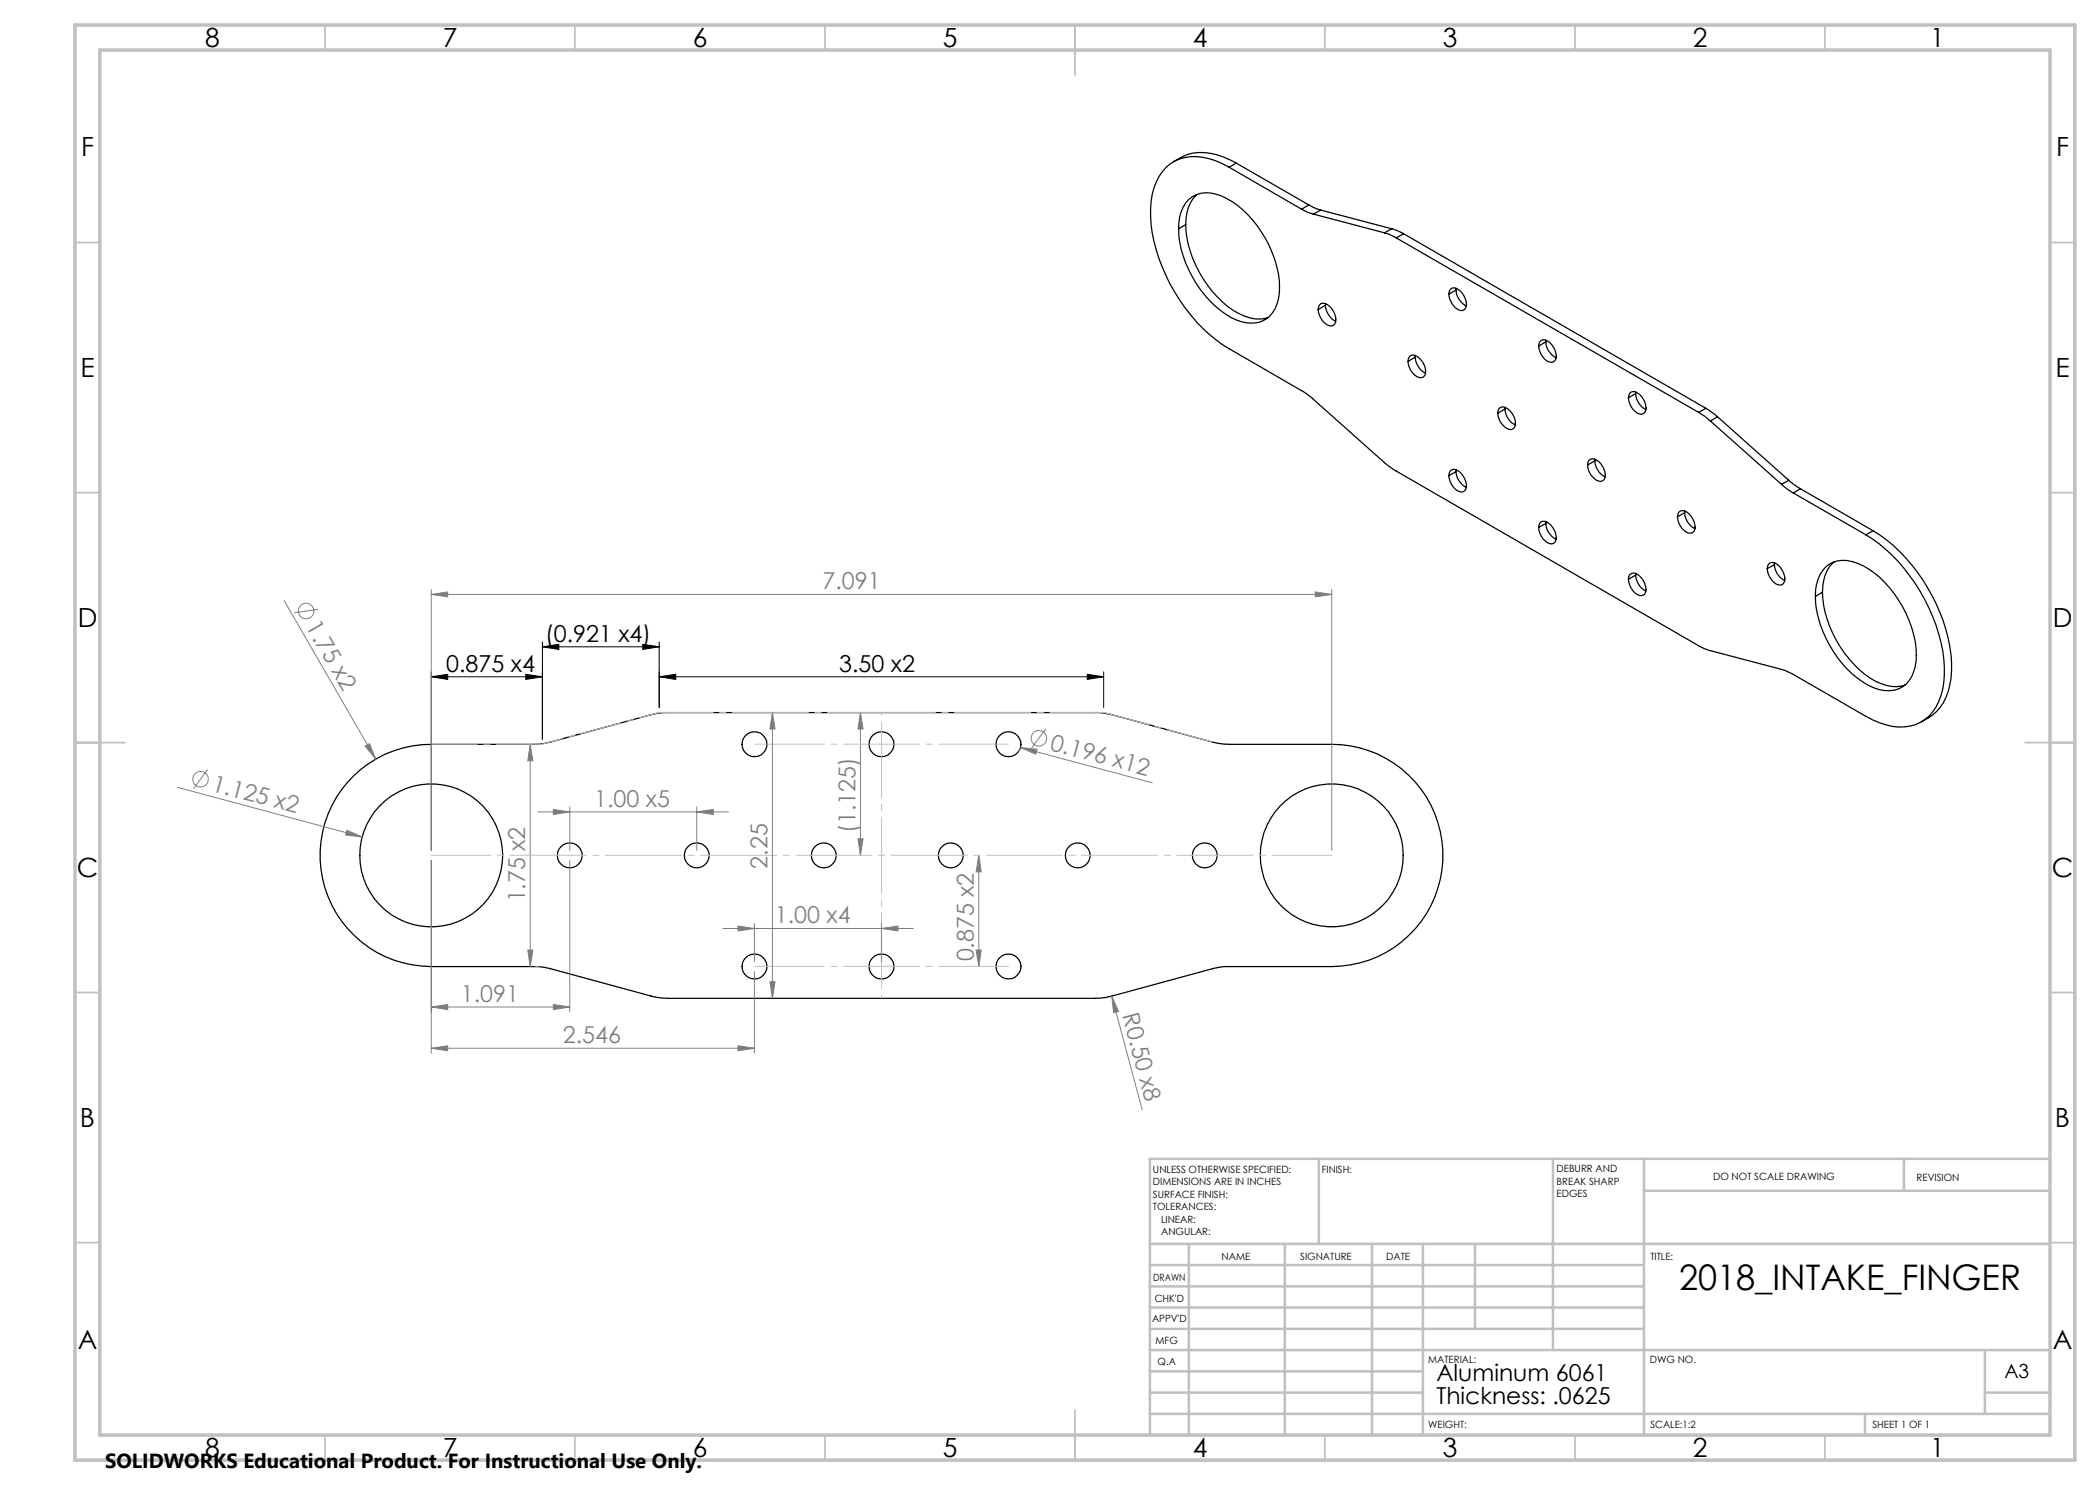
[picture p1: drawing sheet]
<svg xmlns="http://www.w3.org/2000/svg" width="420mm" height="297mm" viewBox="0 0 420 297" stroke-linecap="round" stroke-linejoin="round" font-family="sans-serif">
<g fill="none" stroke="#000" stroke-width=".25">
<path d="M234.7 32.3a9.7 9.7 0 0 1 9.9-.9l2.7 1.2M237.8 39.9a5.7 5.7 0 0 1 6.4-.7 20.3 20.3 0 0 1 10.3 11.4 14.9 14.9 0 0 1 .9 10.3 5.3 5.3 0 0 1-6.9 3.5 17.5 17.5 0 0 1-9.2-7.7 20.7 20.7 0 0 1-3.5-12.1 7.3 7.3 0 0 1 2-4.7zM239.4 38.9a7.4 7.4 0 0 0-2.3 6M245.8 33.4a12.1 12.1 0 0 0-9.9-1.6 9.1 9.1 0 0 0-5.5 7.1 26.8 26.8 0 0 0 2.8 16.2 34.1 34.1 0 0 0 12.6 14.6l15.4 9 1.2 .9 14.8 13.2 1.5 1.1 61.3 35.4 1.8 .8 15.4 4.1 16 9.1a11.9 11.9 0 0 0 9.8 1.7 9.1 9.1 0 0 0 5.5-7.2 26.8 26.8 0 0 0-2.7-16.2 33.9 33.9 0 0 0-12.6-14.6M245.8 33.4l14.5 8.4M247.3 32.6l-1.5 .8M247.3 32.6l14.5 8.4M237.1 44.9a22.6 22.6 0 0 0 9.6 17.2 8.3 8.3 0 0 0 6.9 1.4M237.1 44.9l-1.4 .9M260.3 41.8l2.4 1M261.8 41l.8 .5 1.5 .5M261.8 41l-1.5 .8"/>
<path d="M262.7 42.8l14.2 3.8M264.1 42l-1.4 .8M264.1 42l14.2 3.8M276.9 46.6l2.4 1M278.3 45.8l2.4 .9M278.3 45.8l-1.4 .8M279.3 47.6l60.4 34.9M280.7 46.7l-1.4 .9M280.7 46.7l60.5 35M290 58a1.04 1.04 0 0 1 1.5-.2 3.4 3.4 0 0 1 1.6 3.9 1.04 1.04 0 0 1-1.6 .2 3.4 3.4 0 0 1-1.5-3.9zM291.2 58a3.8 3.8 0 0 0 2.1 3.2M291.2 58l-1.4 .8"/>
<path d="M291.2 57.7v.3M264.2 60.7a2.28 2.28 0 0 1 2.5 1.5 2.3 2.3 0 0 1 0 2.9 2.24 2.24 0 0 1-2.5-1.5 2.18 2.18 0 0 1 0-2.9zM265.1 61.1a3.9 3.9 0 0 0 2.1 3.2M265.1 61.1l-1.5 .8M265.1 60.7v.4M282.1 71.1a2.28 2.28 0 0 1 2.5 1.5 2.24 2.24 0 0 1 0 2.8 2.16 2.16 0 0 1-2.5-1.4 2.3 2.3 0 0 1 0-2.9zM283 71.4a3.8 3.8 0 0 0 2.1 3.2M283 71.4l-1.4 .9M283.1 71.1l-.1 .3M308 68.3a1.04 1.04 0 0 1 1.5-.1 3.4 3.4 0 0 1 1.5 3.9 1.57 1.57 0 0 1-2.4-.6 3 3 0 0 1-.6-3.2zM309.2 68.4a3.8 3.8 0 0 0 2 3.2M309.2 68.4l-1.5 .8"/>
<path d="M309.2 68v.4M325.9 78.7a1.04 1.04 0 0 1 1.5-.1 3.3 3.3 0 0 1 1.6 3.9 1.04 1.04 0 0 1-1.6 .1 3.4 3.4 0 0 1-1.5-3.9zM327.1 78.7a3.9 3.9 0 0 0 2.1 3.2M327.1 78.7l-1.4 .8M327.2 78.4l-.1 .3M290 94.3a1.04 1.04 0 0 1 1.5-.2 3.3 3.3 0 0 1 1.6 3.9 1.57 1.57 0 0 1-2.4-.6 3 3 0 0 1-.7-3.1zM291.2 94.3a3.7 3.7 0 0 0 2.1 3.2M291.2 94v.3M291.2 94.3l-1.4 .8M299.8 81.7a1.28 1.28 0 0 1 2 .2 3.3 3.3 0 0 1 1.1 3.6 1.04 1.04 0 0 1-1.6 .2 3.4 3.4 0 0 1-1.5-4zM301 81.8a3.8 3.8 0 0 0 2.1 3.2M301 81.8l-1.4 .8"/>
<path d="M301 81.5v.3M317.7 92.1a1.31 1.31 0 0 1 2.1 .2 3.3 3.3 0 0 1 1 3.6 1.26 1.26 0 0 1-2-.2 3.3 3.3 0 0 1-1.1-3.6zM319 92.2a3.7 3.7 0 0 0 2 3.2M319 92.2l-1.5 .8M319 91.8v.4M339.7 82.5l2.4 1.7M341.2 81.7l2.3 1.7M341.2 81.7l-1.5 .8M342.1 84.2l14.2 12.7M343.5 83.4l-1.4 .8M343.5 83.4l14.3 12.7M356.3 96.9l2.4 1.7"/>
<path d="M357.8 96.1l2.3 1.7M357.8 96.1l-1.5 .8M358.7 98.6l14.5 8.4M360.1 97.8l-1.4 .8M360.1 97.8l14.5 8.3M308 104.6a1.08 1.08 0 0 1 1.5-.1 3.3 3.3 0 0 1 1.5 3.9 1.04 1.04 0 0 1-1.5 .1 3.4 3.4 0 0 1-1.5-3.9zM309.2 104.7a3.7 3.7 0 0 0 2 3.1M309.2 104.7l-1.5 .8M309.2 104.3v.4M325.9 115a1.08 1.08 0 0 1 1.5-.1 3.3 3.3 0 0 1 1.6 3.9 1.26 1.26 0 0 1-2-.2 3.3 3.3 0 0 1-1.1-3.6zM327.1 115a3.9 3.9 0 0 0 2.1 3.2M327.1 115l-1.4 .8"/>
<path d="M327.2 114.7l-.1 .3M335.7 102.5a1.26 1.26 0 0 1 2 .2 3.3 3.3 0 0 1 1.1 3.6 1.26 1.26 0 0 1-2-.2 3.3 3.3 0 0 1-1.1-3.6zM336.9 102.5a3.7 3.7 0 0 0 2.1 3.2M336.9 102.5l-1.4 .9M336.9 102.2v.3M353.7 112.9a1.26 1.26 0 0 1 2 .2 3.3 3.3 0 0 1 1 3.6 1.26 1.26 0 0 1-1.9-.3 3.3 3.3 0 0 1-1.1-3.5zM354.9 112.9a3.7 3.7 0 0 0 2 3.2M354.9 112.9l-1.5 .8M354.9 112.6v.3M364.5 118.5a22.3 22.3 0 0 0 10.6 17.8 7.3 7.3 0 0 0 5.9 .7M364.5 118.5l-1.4 .8M365.1 113.4a5.7 5.7 0 0 1 6.4-.7 20.3 20.3 0 0 1 10.3 11.4 14.9 14.9 0 0 1 .9 10.3 5.3 5.3 0 0 1-6.8 3.5 18.1 18.1 0 0 1-10.1-9 18.9 18.9 0 0 1-2.5-12 6.7 6.7 0 0 1 1.8-3.5z"/>
<path d="M366.8 112.4a7.4 7.4 0 0 0-2.3 6.1M374.6 106.1a34.7 34.7 0 0 1 14.1 18.1 23.7 23.7 0 0 1 .9 14.1 9.4 9.4 0 0 1-5.3 6.1M374.6 106.1l-1.4 .9M70.9 155a21.8 21.8 0 0 1 15.4-6.1h20.5l2.1-.2 21.3-5.8 2.5-.4h87.2l2.5 .4 21.3 5.8 2.1 .2h20.5a22.2 22.2 0 0 1 22.3 22.2 22.2 22.2 0 0 1-22.3 22.2h-21.3l-1.3 .2-21.3 5.7-1.2 .3-2.2 .2-86.3-.1-2.5-.4-21.3-5.7-1.3-.2h-21.3a22.2 22.2 0 0 1-20.7-13.9 22.2 22.2 0 0 1 5.3-24.4z"/>
<circle cx="150.9" cy="148.9" r="2.5"/>
<circle cx="176.3" cy="148.9" r="2.5"/>
<circle cx="201.7" cy="148.9" r="2.5"/>
<circle cx="86.2" cy="171.1" r="14.3"/>
<circle cx="114" cy="171.1" r="2.49"/>
<circle cx="139.4" cy="171.1" r="2.49"/>
<circle cx="164.8" cy="171.1" r="2.49"/>
<circle cx="190.2" cy="171.1" r="2.49"/>
<circle cx="215.6" cy="171.1" r="2.49"/>
<circle cx="241" cy="171.1" r="2.49"/>
<circle cx="266.3" cy="171.1" r="14.3"/>
<circle cx="150.9" cy="193.3" r="2.5"/>
<circle cx="176.3" cy="193.3" r="2.5"/>
<circle cx="201.7" cy="193.3" r="2.5"/>
</g>
<g fill="none" stroke="#808080" stroke-width=".2">
<path d="M86.3 118.9l3.2-.5v1zM86.3 117.9v52.2M86.3 118.9h180M263.1 118.4l3.2 .5-3.2 .5zM266.3 117.9v52.2M56.8 120.1l18.3 31.7M63.6 121.9l-4.8 .7M35.5 157.5l36.9 9.9M41.5 153.9l-2.8 3.9M73 149.2l.9-.5 1.2 3.1zM106 148.9l.6 3.2h-1zM106 148.9v44.4"/>
<path d="M154.5 142.5l.5 3.3h-1zM154.5 142.5v57.2M172.1 142.5l.5 3.3h-1zM172.1 142.5v28.6M204 149.8l-.3 .6M204.1 149.5l26.3 7.1M204.1 149.5l3.3 .4-.2 .9zM209.2 145.7l-2.9 3.9M69.4 166l3 1.4-3.3-.4zM86.3 172.1v38.5M107.6 162.4h38.1M110.7 161.9l3.2 .5-3.2 .5z"/>
<path d="M113.9 161.4v8.7M113.9 172.1v30.3M139.3 162.4l3.4-.5v1zM139.3 161.4v8.7M171.6 167.8h1l-.5 3.3zM195.8 171.1l.5 3.3h-1.1zM195.8 171.1v22.2M105.6 190h1l-.6 3.3zM107.1 193.3h.7M144.5 185.7h38.1M147.6 185.2l3.3 .5-3.3 .5zM150.9 184.7v7.6"/>
<path d="M150.9 194.3v16.3M154 196.4h1l-.5 3.3zM176.3 185.7l3.3-.5v1zM176.3 184.7v7.6M195.2 190h1.1l-.5 3.3zM222.4 199.2l1.3 3.1-1 .2zM222.4 199.2l6 22.7M86.3 201.4l3.2-.5v1zM86.3 209.7l3.2-.5v.9zM86.3 201.4h27.6M86.3 209.7h64.6M110.7 200.9l3.2 .5-3.2 .5z"/>
<path d="M147.6 209.2l3.3 .5-3.3 .4z"/>
<circle cx="61.2" cy="122.2" r="1.55"/>
<circle cx="40.1" cy="155.9" r="1.56"/>
<circle cx="207.8" cy="147.6" r="1.56"/>
</g>
<g fill="none" stroke="#000" stroke-width=".2">
<path d="M86.3 135.4l3.2-.5v1zM86.3 134.4v35.7M86.3 135.4h22.2M105.2 134.9l3.3 .5-3.3 .5zM108.5 129.4l3.3-.5v1zM108.5 128.4v19.4M108.5 129.4h23.3M128.6 128.9l3.2 .5-3.2 .5zM131.8 135.4l3.3-.5v1zM131.8 135.4h88.9M131.8 128.4v13.1M217.5 134.9l3.2 .5-3.2 .5z"/>
<path d="M220.7 134.4v7.1"/>
</g>
<path d="M176.3 142.5h44.5M176.3 142.5h-44.4" fill="none" stroke="#c0c0c0" stroke-width=".2" stroke-dasharray="15.2 1.3 1.3 1.3" stroke-dashoffset="4.4"/>
<path d="M242.5 148.4l-21.7-5.9" fill="none" stroke="#c0c0c0" stroke-width=".2" stroke-dasharray="15.2 1.3 1.3 1.3" stroke-dashoffset="5.9"/>
<path d="M176.3 142.5v57.1" fill="none" stroke="#c0c0c0" stroke-width=".2" stroke-dasharray="15.2 1.3 1.3 1.3" stroke-dashoffset="-1.9"/>
<path d="M120.2 145.7l11.7-3.2M120.2 145.7l-11.7 3.1" fill="none" stroke="#c0c0c0" stroke-width=".2" stroke-dasharray="15.2 1.3 1.3 1.3" stroke-dashoffset="11.1"/>
<path d="M86.3 148.8h22.2" fill="none" stroke="#c0c0c0" stroke-width=".2" stroke-dasharray="15.2 1.3 1.3 1.3" stroke-dashoffset="6"/>
<path d="M86.3 171.1h180.1" fill="none" stroke="#c0c0c0" stroke-width=".2" stroke-dasharray="15.2 1.3 1.3 1.3" stroke-dashoffset="3.3"/>
<path d="M150.9 148.8h50.8M150.9 193.3h50.8" fill="none" stroke="#c0c0c0" stroke-width=".2" stroke-dasharray="15.2 1.3 1.3 1.3" stroke-dashoffset="1.3"/>
<g fill="none" stroke="#c0c0c0" stroke-width=".35">
<path d="M65 5v5M115 5v5M165 5v5M215 5v10M265 5v5M315 5v5M365 5v5M15 48.5h5M410 48.5h5M15 98.5h5M410 98.5h5M15 148.5h10"/>
<path d="M405 148.5h10M15 198.5h5M410 198.5h5M15 248.5h5M410 248.5h5M65 287v5M115 287v5M165 287v5M215 282v10M265 287v5M315 287v5M365 287v5"/>
</g>
<g fill="none" stroke="#c0c0c0" stroke-width=".5">
<path d="M263.8 231.8v17M310.6 231.8v38.2M328.8 231.8v55.2M328.8 238.2h81.2M380.8 231.8v6.4M410 231.8h-180v55.2M230 248.8h180M230 257.3h98.8M230 253h98.8M237.8 248.8v38.2M257 248.8v38.2M274.4 248.8v38.2"/>
<path d="M284.6 248.8v38.2M295 248.8v17M230 265.8h98.8M230 261.5h98.8M230 278.5h54.6M230 274.3h54.6M230 270h180M397 278.5h13M397 270v12.8M230 282.8h180M373 282.8v4.2"/>
</g>
<path d="M15 5h400v287h-400zM20 10h390v277h-390z" fill="none" stroke="#c0c0c0" stroke-width=".7"/>
<g fill="#000">
<path d="M105.2 134.9l3.3 .5-3.3 .5zM86.3 135.4l3.2-.5v1zM217.5 134.9l3.2 .5-3.2 .5zM131.8 135.4l3.3-.5v1z"/>
<path d="M108.5 129.4l3.3-.5v1zM128.6 128.9l3.2 .5-3.2 .5z"/>
</g>
<g fill="#808080">
<path d="M73 149.2l.9-.5 1.2 3.1z"/>
<path d="M69.4 166l3 1.4-3.3-.4z"/>
<path d="M222.4 199.2l1.3 3.1-1 .2z"/>
<path d="M204.1 149.5l3.3 .4-.2 .9z"/>
<path d="M171.6 167.8h1l-.5 3.3zM172.1 142.5l.5 3.3h-1z"/>
<path d="M195.8 171.1l.5 3.3h-1.1zM195.2 190h1.1l-.5 3.3zM106 148.9l.6 3.2h-1zM105.6 190h1l-.6 3.3z"/>
<path d="M86.3 118.9l3.2-.5v1zM263.1 118.4l3.2 .5-3.2 .5zM147.6 185.2l3.3 .5-3.3 .5zM176.3 185.7l3.3-.5v1zM110.7 161.9l3.2 .5-3.2 .5zM139.3 162.4l3.4-.5v1zM86.3 201.4l3.2-.5v1zM110.7 200.9l3.2 .5-3.2 .5zM86.3 209.7l3.2-.5v.9zM147.6 209.2l3.3 .5-3.3 .4z"/>
<path d="M154.5 142.5l.5 3.3h-1zM154 196.4h1l-.5 3.3z"/>
</g>
<text font-size="7.1" x="335.8" y="258">2018_INTAKE_FINGER</text>
<g font-size="5.3">
<text x="41" y="9.5">8</text>
<text x="88.5" y="9.5">7</text>
<text x="138.5" y="9.5">6</text>
<text x="188.5" y="9.5">5</text>
<text x="238.5" y="9.5">4</text>
<text x="288.5" y="9.5">3</text>
<text x="338.5" y="9.5">2</text>
<text x="386" y="9.5">1</text>
<text x="16.2" y="31.3">F</text>
<text x="411.2" y="31.3">F</text>
<text x="16.1" y="75.5">E</text>
<text x="411.1" y="75.5">E</text>
<text x="15.5" y="125.5">D</text>
<text x="410.5" y="125.5">D</text>
<text x="15.4" y="175.5">C</text>
<text x="410.4" y="175.5">C</text>
<text x="16" y="225.5">B</text>
<text x="411" y="225.5">B</text>
<text x="15.5" y="269.8">A</text>
<text x="410.5" y="269.8">A</text>
<text x="41" y="291.5">8</text>
<text x="88.5" y="291.5">7</text>
<text x="138.5" y="291.5">6</text>
<text x="188.5" y="291.5">5</text>
<text x="238.5" y="291.5">4</text>
<text x="288.5" y="291.5">3</text>
<text x="338.5" y="291.5">2</text>
<text x="386" y="291.5">1</text>
</g>
<g font-size="4.7" fill="#808080">
<text x="164.5" y="117.8">7.091</text>
<text x="61" y="125.3" transform="rotate(60 61 125.3)">1.75 x2</text>
<text x="209.8" y="150" transform="rotate(15 209.8 150)">0.196 x12</text>
<text x="42.2" y="158.1" transform="rotate(15 42.2 158.1)">1.125 x2</text>
<text x="118.8" y="161.4">1.00 x5</text>
<text x="171.1" y="166.5" transform="rotate(-90 171.1 166.5)">(1.125)</text>
<text x="153.5" y="173.8" transform="rotate(-90 153.5 173.8)">2.25</text>
<text x="105.1" y="180.5" transform="rotate(-90 105.1 180.5)">1.75 x2</text>
<text x="155" y="184.7">1.00 x4</text>
<text x="194.7" y="192.3" transform="rotate(-90 194.7 192.3)">0.875 x2</text>
<text x="92.2" y="200.4">1.091</text>
<text x="224.4" y="203" transform="rotate(75 224.4 203)">R0.50 x8</text>
<text x="112.6" y="208.6">2.546</text>
</g>
<g font-size="4.7">
<text x="109" y="128.3">(0.921 x4)</text>
<text x="89.2" y="134.3">0.875 x4</text>
<text x="167.8" y="134.3">3.50 x2</text>
<text x="287.3" y="276.2">Aluminum 6061</text>
<text x="287.3" y="280.8">Thickness: .0625</text>
</g>
<text font-size="4.1" x="21" y="293.7">SOLIDWORKS Educational Product. For Instructional Use Only.</text>
<text font-size="3.9" x="400.9" y="275.5">A3</text>
<g font-size="2">
<text x="230.6" y="234.6">UNLESS OTHERWISE SPECIFIED:</text>
<text x="230.6" y="237.1">DIMENSIONS ARE IN INCHES</text>
<text x="230.6" y="239.6">SURFACE FINISH:</text>
<text x="264.4" y="234.6">FINISH:</text>
<text x="311.3" y="234.5">DEBURR AND</text>
<text x="311.3" y="237">BREAK SHARP</text>
<text x="311.3" y="239.5">EDGES</text>
<text x="342.6" y="236">DO NOT SCALE DRAWING</text>
<text x="383.3" y="236.2">REVISION</text>
<text x="230.6" y="242.1">TOLERANCES:</text>
<text x="232.2" y="244.6">LINEAR:</text>
<text x="232.2" y="247.1">ANGULAR:</text>
<text x="244.3" y="252">NAME</text>
<text x="260" y="251.9">SIGNATURE</text>
<text x="277.2" y="251.9">DATE</text>
<text x="330.1" y="251.9">TITLE:</text>
<text x="230.6" y="256.1">DRAWN</text>
<text x="230.9" y="260.3">CHK'D</text>
<text x="230.4" y="264.4">APPV'D</text>
<text x="231.1" y="268.8">MFG</text>
<text x="231.5" y="273">Q.A</text>
<text x="285.6" y="272.5">MATERIAL:</text>
<text x="330" y="272.5">DWG NO.</text>
<text x="285.6" y="285.5">WEIGHT:</text>
<text x="330.1" y="285.6">SCALE:1:2</text>
<text x="374.5" y="285.6">SHEET 1 OF 1</text>
</g>
</svg>
